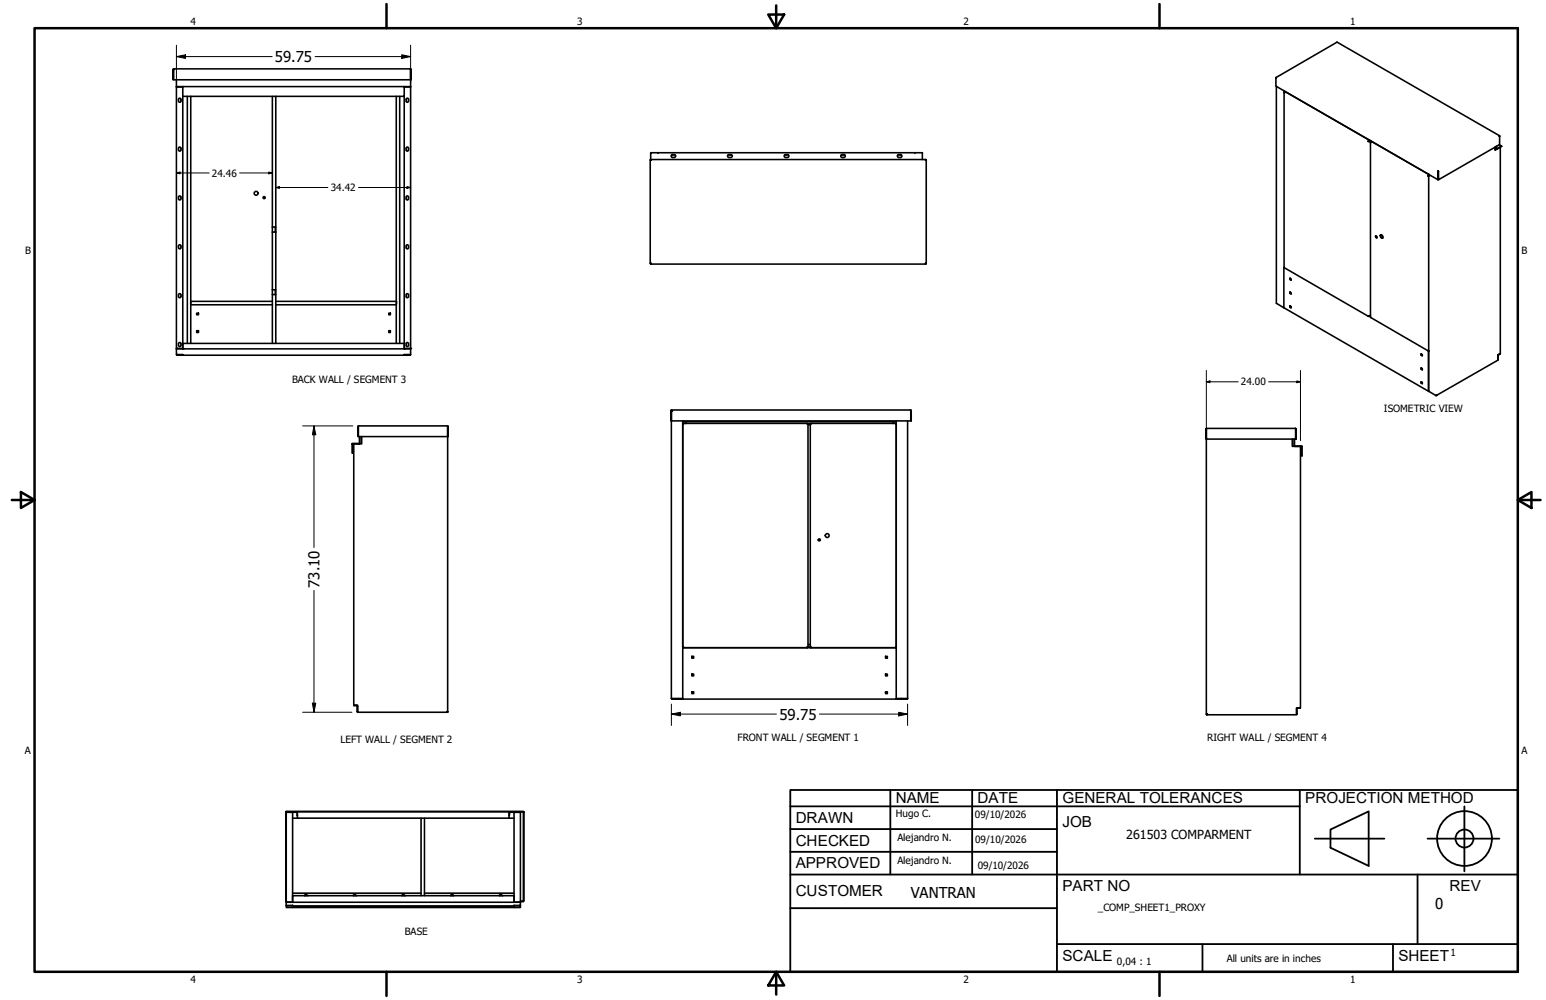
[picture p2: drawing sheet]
<svg xmlns="http://www.w3.org/2000/svg" width="432mm" height="279mm" viewBox="0 0 432 279" stroke-linecap="round" stroke-linejoin="round" font-family="sans-serif">
<!-- layer: Visible (ANSI) -->
<g fill="none" stroke="#000" stroke-width=".44">
<path d="M48.3 19.4l.2 2.9h66.2M48.5 19.2v3.1l-.2-2.9M48.5 19.2l-.2 .2M48.5 19.2h66.1M114.6 19.2l.1 .2M114.6 19.2l.2 .2M114.7 19.4h.1M114.7 19.4v2.9l.1-2.9M114.7 19.4v4.8M49.3 24.3h65.4M49.3 24.3v73h1.8M49.3 22.3v1.9"/>
<path d="M49.3 24.3h1.8M49.9 27.6l.3-.2 .3 .2-.1 .9-.5-.1zM51.1 24.3v2.6M51.1 24.2v.1M51.1 26.9v70.6M52.3 26.9v69M53.3 26.9v69M76.1 26.9v69M77 26.9v36.5h-.9M110.7 26.9v69M111.6 26.9v69M112.9 24.2v2.7h-61.8"/>
<path d="M112.9 26.9v70.6M112.9 24.3h1.8M113.4 27.8l.2-.3h.3l.2 .7-.3 .4-.4-.4M113.5 27.8v.4M114.7 24.3v73h-1.8M356.4 21.8v2.3l45.2 26.1M356.4 21.7l17.1-9.9 45.3 26.1M356.5 21.7l-.1 .1M356.5 24.1v60.7l2.1 1.1M358.6 25.3l40.4 23.4M358.6 25.8h.2l-.1 .2zM358.6 25.9l.1 48.8"/>
<path d="M359 25.7l-.2 .1M382.1 39.5h.3M382.1 39.5h.1M382.3 39.4l-.1 .1M382.3 39.3l-.2 .2M382.3 39.3v.1M382.5 39.2l-.2 .1M382.6 39.2l-.3 .2M382.7 39.2l-.4 .2 .1 .1M382.7 39.3l-.3 .2M382.8 39.8v48.9l16.1 9.3M382.8 39.8h.1"/>
<path d="M382.9 39.7l-.1 .2v-.1M383.2 39.6l-.4 .2M418.8 38h.1M418.8 38l-.1-.1 .1 .2M418.8 38v2.4l-17 9.8v-2.3M49.8 41.5v.3M49.8 41.9l.4 .3 .3-.3M49.8 41.4l.4-.3 .3 .3M49.9 54.9l.3-.2 .3 .2-.1 .9-.5-.1zM50.5 41.5v.3M113.4 55.1l.2-.3h.3l.2 .7-.3 .4-.4-.4M113.4 41.9l.4 .3 .3-.3"/>
<path d="M113.4 41.4l.4-.3 .3 .3M113.5 41.5v.3M113.5 55.1v.4M114.1 41.5v.3M181.6 44.7h.1M181.6 44.7v28.9M181.7 44.6v.1M181.7 44.6h76.9M183.8 42.7h-2.1v2M183.8 42.7v.2M183.8 42.7h73.8v1.9M187.5 43.4l.8-.2 .4 .4-.2 .3-.6 .1-.4-.2z"/>
<path d="M187.6 43.3h.9M203.3 43.4l.8-.2 .4 .4-.2 .3-.7 .1-.3-.2zM203.4 43.3h.9M219.2 43.3h1M219.4 43.2l-.4 .4 .4 .4M219.5 44h.4M219.5 43.2h.4M219.9 43.2l.4 .4-.4 .4M235 43.3h1M235.2 44h.5M235.2 43.2h.5M235.2 43.2l-.4 .4 .4 .4"/>
<path d="M235.7 43.2l.4 .4-.4 .4M250.7 43.4l.8-.2 .4 .4-.2 .3-.7 .1-.3-.2zM250.8 43.3h.9M255.5 42.7v.2M258.6 44.6v.1M258.6 44.7h.1M258.7 44.7v28.9M398.8 49.1h.2M398.8 49.1h.1M399 48.7h.1M398.9 49.1h.1M399 49l-.2 .1"/>
<path d="M399 48.7v60.6l2 1.2M401.6 47.9l.2 2.3M401.6 47.9v2.3l.1-2.3M401.7 47.8v.1M401.7 47.8l.1 .1M401.7 47.8l-.1 .1M401.7 47.9h.1M417.6 41.1v.9l1.4-.9M417.6 41.5l.4 .2M417.8 41.6v.1M417.9 41.7l-.3 .1M418.7 40.4l.7 .4-1.4 .8v-.8"/>
<path d="M419 41.1v57.8l-.6 .4v1.2l-.1-1.2 .7-.5-.7 .4v1.4l-17.1 9.9M419.4 40.8l-1.4 .9-.1-.8M49.8 68.8v.4M49.8 69.2l.4 .3 .3-.3M49.8 68.7l.4-.3 .3 .3M50.5 68.8v.4M76.1 64.8h.9M76.9 63.4v1.4M77 64.8v16.2h-.9M77 63.4v1.4M113.4 69.2l.4 .3 .3-.3M113.4 68.7l.4-.3 .3 .3"/>
<path d="M113.5 68.8v.4M114.1 68.8v.4M181.6 73.6h.1M181.7 73.6v.2M181.7 73.8h76.9M258.6 73.6h.1M258.6 73.6v.2M358.7 74.7l23.5 13.7M358.7 74.7l-.1 11.2M360.3 77.7l.3 .2v.4l-.3-.2zM360.4 77.8l.2 .4M360.4 78l-.1 .1"/>
<path d="M384.3 65.9l.1 .4 .2 .1M385.6 65.7a.5 .5 0 0 1 .6 .2 .5 .5 0 0 1-.2 .6l-.4-.2zM385.7 65.6a.6 .6 0 0 0 .5 .9M49.3 97.3h65.4M49.3 97.5v1.6h1.8v.2h61.8v-.2h1.8M49.3 99.1l.2 .1M49.5 99.3h1.6M49.5 99.1l1.6 .1M49.5 99.2h1.6M49.8 96l.4-.3 .3 .3M49.8 96.1v.4M49.8 96.5l.4 .3 .3-.3"/>
<path d="M49.9 82.2l.3-.2 .3 .2-.1 .9-.5-.1zM50.5 96.1v.4M53.3 85.2h22.8M53.3 84.2h22.8M54.9 87.5h.5v.4h-.5zM54.9 92.4h.5v.5h-.5zM76.1 82.3h.9M76.9 81v1.3M77 81v14.9M77 85.2h33.7M77 84.2h33.7v.8M108.6 87.5h.4v.4h-.4z"/>
<path d="M108.6 92.4h.4v.5h-.4zM112.9 95.9h-61.8v1.4M113.4 96.5l.4 .3 .3-.3M113.4 82.4l.2-.3h.3l.2 .7-.3 .4-.4-.4M113.4 96l.4-.3 .3 .3M113.5 82.4v.4M113.5 96.1v.4M114.1 96.1v.4M114.5 99.2h.1M114.6 99.1l-1.7 .1h1.6M114.7 97.5v1.6M114.7 99.1l-.2 .2"/>
<path d="M358.6 85.9l40.4 23.4v-11.2M360.3 81.6l.3 .2v.4l-.3-.2zM360.3 85.5l.3 .2v.3l-.3-.1zM360.3 85.9h.1M360.4 81.7l.2 .4M360.4 85.5v.4l.2 .1M360.4 85.6l.2 .1M360.4 81.9l-.1 .1M382.3 88.3v.1M382.4 88.3h-.3l.2 .1M382.4 88.3l-.1 .1M382.8 88.1l-.4 .2"/>
<path d="M396.9 98.9l.4 .2v.3l-.4-.1zM396.9 99.3h.1M397 98.9v.4l.3 .1M399 98l-.2-.1 .2 .1M100 119.2v2.8l.1-2.8M100.1 119.1l-.1 .1M100.1 119.2v2.8h24.9M100.1 119l-.1 .2M100.1 119v.2M100.1 119h24.9M125 119l.2 .2M125 119v.2"/>
<path d="M125 119.1l.2 .1M125 119.2v2.8l.2-2.8M125 119.2v79.7M187.4 114.7l.1 2.9h66.9v-2.9M187.5 117.6v77.5M187.6 114.6l-.1 3-.1-2.9M187.6 114.6l-.2 .1M187.6 114.6h66.7M190.7 118.4h.2zM190.7 117.6v77.7h59.6v-77.7M190.7 117.9h59.6M190.9 118.3h.1"/>
<path d="M190.9 118.3h34.6M191.5 117.9v.4M191.6 117.9v.4M225.5 118.3h.1M225.7 118.7h.6M226.4 118.4h.1M226.4 118.4h-.9h.2v62.4h-.2h.9M226.4 118.3h.1M226.4 118.4v62.4M226.4 118.3h23.8M249.5 117.9v.4M250.3 118.4h.1"/>
<path d="M250.2 118.3h.1M253.5 117.6v77.5M254.3 114.6l.2 .1M254.3 114.6l.1 .1M254.4 114.7h.1M254.4 114.7v2.9l.1-2.9M336.8 119.9l.1 2.8h25v-2.8M336.8 119.9v2.8l.1-2.8M336.9 119.8v.1M337 119.7l-.1 .2M337 119.7l-.2 .2M337 119.7h24.8"/>
<path d="M361.8 119.7l.2 .2M361.8 119.7l.1 .2M361.9 119.8l.1 .1M361.9 119.9v2.8l.1-2.8M396.9 102.8l.4 .2v.4l-.4-.2zM396.9 106.7l.4 .2v.4l-.4-.2zM397 102.8v.3l.3 .2M397 107l-.1 .1M397 103.1l-.1 .1M397.3 106.9l-.3-.2v.3l.3 .1M401 110.5l.3-.1zM98.4 124.1h.1"/>
<path d="M98.5 124v2.6l-.1-2.5M98.8 124l.1 73M100.4 122v1.8M100.5 123.9l-.1 .1M100.5 123.9l-.2 .1h-1.9l1.9-.1M100.5 122v1.8M101 122v2h-2.1M336.9 122.7v76.9M360.9 122.7v2h2.1M361.4 124.6l.2 .1h2.1l-2.2-.1M361.4 122.7v1.8M361.6 122.7v1.8"/>
<path d="M363.2 124.7l-.1 73.1M363.4 124.7l.1 2.7 .2-2.6M363.6 124.7v.1M98.8 197.1l.1 .1M98.9 197l.8 .2M98.9 197h.8M98.9 197h1v1.8M99.7 197.2l.1 1.6M99.7 197.1l.1 .2M99.8 198.8l.1 .1M99.8 198.8h.1M99.9 198.8v.2h25"/>
<path d="M99.9 197.2v1.6M124.9 198.9v.1M124.9 198.9h.1M125 198.8l-.1 .1M187.5 195.1l.2 .2M187.5 195.1l.2 .1M187.7 195.2v.1M187.7 195.2h1.7l-1.7 .1M187.7 195.2h3M189.4 195.3h1.3M190.7 180.8h.2zM190.7 181h59.6"/>
<path d="M190.9 180.8v.2zM193.2 183.4h.5v.5h-.5zM193.2 188.3h.5v.5h-.5zM193.2 193.4h.5v.4h-.5zM193.2 193.4h.5M225.5 180.8v.2zM225.7 180.1h.6M226.4 180.8v.2zM247.3 183.4h.5v.5h-.5zM247.3 188.3h.5v.5h-.5zM247.3 193.4h.5v.4h-.5zM247.3 193.4h.5"/>
<path d="M250.3 180.8h.1M250.2 180.8v.2zM250.3 195.3h3.1M251.7 195.2h-1.4h3.1M253.4 195.2v.1M253.4 195.2l-1.7 .1M253.5 195.1l-.1 .2M253.5 195.1l-.1 .1M336.9 199.6h.2M337 199.5l.1 .1M337.1 199.6v.1M362.2 199.5l-.1 .1"/>
<path d="M362.3 197.8h.8M362.3 197.8l-.2 .1 .1 1.6M362.3 197.9l-.1 1.6M363 197.8h-.9v1.9h-25M363.1 197.8l-.8 .1M363.1 197.8v.1M79.9 226.8h.1M79.9 227l-.1-.2 .1 25M79.9 227v25M80.1 226.9h1.6v25.1M80.1 226.8l-.2-.1h66.3l-1 .1M80.1 226.9l-.2 .1"/>
<path d="M80.1 226.8l-.2 .2M80.1 226.8h65.1M80.1 226.8v.1M80.1 226.9h2.8M81.7 228.6h1.4M82.9 226.9l.1 .1M82.9 226.9l.2 .1M83 227l.1 .9M83.1 226.8v1.8h59.1v-1.8M117.6 228.6v21.7M118.6 228.6v21.7M142.2 228.6h1.4"/>
<path d="M142.2 227.7l-.1 .2M142.3 227v.8M142.3 226.9l-.1 .1M142.4 226.9l3 .1M145.2 226.8l-1.6 .1v25.1M145.2 226.8l.2 .2M145.4 227v26h-1.8M146.2 226.8l-.1 .1M146.2 226.8l.1 25zM79.9 252v1M79.9 253v.6h1.8M79.9 252h1.8"/>
<path d="M79.9 253h1.8M80 252.9l.1 .1M80.1 253.1h1.6M81.7 252v-1.7h61.9v1.7M81.7 253.4h61.9v.2zM81.7 252v.1M81.7 252.9v.2M81.7 253.4h.1M81.7 249.6h35.9M85.1 250.2l.3-.3 .4 .3M98.7 250.2l.3-.3 .4 .3M112.3 250.2l.3-.3 .4 .3"/>
<path d="M118.6 249.6h25M125.9 250.2l.4-.3 .3 .3M139.5 250.2l.4-.3 .3 .3M143.6 252l1.8 .1h-65.5M143.6 253l-61.9 .1M143.6 253.1h1.6M143.6 252v.1M143.6 252.9v.1M145.3 252.9l-.2 .1M145.4 251.8h.8l-.8 .1M145.4 253v.6h-1.8M146.2 251.8h.1"/>
<circle cx="71.5" cy="54" r=".54"/>
<circle cx="73.8" cy="55.2" r=".29"/>
<circle cx="384.3" cy="66.2" r=".23"/>
<circle cx="228.8" cy="150.8" r=".29"/>
<circle cx="231" cy="149.6" r=".54"/>
</g>
<g fill="#000">
<circle cx="48.5" cy="19.4" r=".22"/>
<circle cx="358.7" cy="25.8" r=".22"/>
<circle cx="399" cy="49" r=".22"/>
<circle cx="399" cy="49.1" r=".22"/>
<circle cx="49.3" cy="97.3" r=".22"/>
<circle cx="51.1" cy="97.5" r=".22"/>
<circle cx="112.9" cy="97.5" r=".22"/>
<circle cx="112.9" cy="99.3" r=".22"/>
<circle cx="114.7" cy="97.3" r=".22"/>
<circle cx="125" cy="119.2" r=".22"/>
<circle cx="187.5" cy="114.9" r=".22"/>
<circle cx="187.5" cy="114.7" r=".22"/>
<circle cx="336.9" cy="120" r=".22"/>
<circle cx="401.1" cy="110.5" r=".22"/>
<circle cx="124.9" cy="198.9" r=".22"/>
<circle cx="189.4" cy="195.2" r=".22"/>
<circle cx="251.7" cy="195.2" r=".22"/>
<circle cx="337.1" cy="199.6" r=".22"/>
<circle cx="81.7" cy="226.9" r=".22"/>
<circle cx="143.6" cy="226.9" r=".22"/>
<circle cx="145.2" cy="226.9" r=".22"/>
<circle cx="85.1" cy="250.3" r=".22"/>
<circle cx="85.7" cy="250.3" r=".22"/>
<circle cx="98.7" cy="250.3" r=".22"/>
<circle cx="99.4" cy="250.3" r=".22"/>
<circle cx="112.3" cy="250.3" r=".22"/>
<circle cx="113" cy="250.3" r=".22"/>
<circle cx="125.9" cy="250.3" r=".22"/>
<circle cx="126.6" cy="250.3" r=".22"/>
<circle cx="139.5" cy="250.3" r=".22"/>
<circle cx="140.2" cy="250.3" r=".22"/>
</g>
<!-- layer: Borde (ANSI) -->
<g fill="none" stroke="#000" stroke-width=".7">
<path d="M9.7 7.9h414.2v263.6h-414.2zM107.9 1.1v6.8M214.6 4.1h4.4l-2.2 3.8zM216.8 1.5v6.4M323.8 1.1v6.8M3.3 139.7h6.4M5.8 137.5l3.9 2.2-3.9 2.2zM423.9 139.7l3.8-2.2v4.4zM423.9 139.7h6.4M107.9 271.5v6.8M216.8 271.5l2.2 3.8h-4.4zM216.8 271.5v6.4"/>
<path d="M323.8 271.5v6.8"/>
</g>
<!-- layer: Title (ANSI)-1 -->
<g fill="none" stroke="#000" stroke-width=".51">
<path d="M220.7 220.7h203.2v50.8h-203.2zM220.7 225.3h142.3M220.7 231.6h74.5M220.7 238h74.5M248.7 220.7v23.6M271.5 220.7v23.6M295.2 220.7v50.8M363 220.7v23.6M367.2 234.3h19.5M371.6 231.8l10.7-5.1v15.2l-10.7-5zM398.7 234.3h20.1M409 225.3v18.2"/>
<path d="M220.7 244.3h203.2M220.7 253.7h74.5M395.9 244.3v19.5M295.2 263.8h128.7M335.9 263.8v7.7M389.1 263.8v7.7"/>
<circle cx="409" cy="234.3" r="7.7"/>
<circle cx="409" cy="234.3" r="2.51"/>
</g>
<!-- layer: Cota (ANSI) -->
<g fill="none" stroke="#000" stroke-width=".28">
<path d="M49.3 15.8l2.5-.5v1zM49.3 15.8h26.7M49.3 12.6v10.1M88 15.8h26.7M112.2 15.3l2.5 .5-2.5 .5zM114.7 12.6v10.1M49.3 48.3l1-.2v.5zM49.3 48.3h9.1M66.9 48.3h9.2M75.1 48.1l1 .2-1 .3zM77 52.4l1-.3v.5zM77 52.4h14.6"/>
<path d="M100.1 52.4h14.6M113.7 52.1l1 .3-1 .2zM84.5 119h14.1M87.7 119l.5 2.5h-1zM87.7 119v34M336.9 106.7l1-.3v.5zM336.9 106.7h8.9M336.9 103.5v17.6M354.3 106.7h8.9M362.2 106.4l1 .3-1 .2zM363.2 103.5v19.6M87.7 165v34"/>
<path d="M84.5 199h13.8M87.2 196.5h1l-.5 2.5zM187.5 199.5l2.6-.5v1zM187.5 199.5h29.4M187.5 196.7v6M228.9 199.5h24.6M251 199l2.5 .5-2.5 .5zM253.5 196.7v6"/>
</g>
<path d="M49.3 15.8l2.5-.5v1zM112.2 15.3l2.5 .5-2.5 .5zM49.3 48.3l1-.2v.5zM75.1 48.1l1 .2-1 .3zM77 52.4l1-.3v.5zM113.7 52.1l1 .3-1 .2zM336.9 106.7l1-.3v.5zM362.2 106.4l1 .3-1 .2zM87.7 119l.5 2.5h-1zM87.2 196.5h1l-.5 2.5zM187.5 199.5l2.6-.5v1zM251 199l2.5 .5-2.5 .5z" fill="#000"/>
<g font-size="4.3">
<text x="250.2" y="224.2">NAME</text>
<text x="273" y="224.2">DATE</text>
<text x="296.7" y="224.3">GENERAL TOLERANCES</text>
<text x="364.6" y="224.3">PROJECTION METHOD</text>
<text x="222.2" y="229.9">DRAWN</text>
<text x="296.7" y="230.9">JOB</text>
<text x="222.2" y="236.3">CHECKED</text>
<text x="222.2" y="242.6">APPROVED</text>
<text x="222.2" y="250.3">CUSTOMER</text>
<text x="296.7" y="249">PART NO</text>
<text x="404.8" y="248.9">REV</text>
<text x="296.7" y="268.4">SCALE</text>
<text x="390.6" y="268.4">SHEET</text>
</g>
<g font-size="4.2">
<text x="76.8" y="17.3">59.75</text>
<text x="89.2" y="164.2" transform="rotate(-90 89.2 164.2)">73.10</text>
<text x="217.7" y="201">59.75</text>
<text x="254.4" y="250.8">VANTRAN</text>
<text x="400.9" y="254">0</text>
</g>
<text font-size="3.5" x="314.6" y="234.5">261503 COMPARMENT</text>
<g font-size="2.8">
<text x="53.2" y="6.9">4</text>
<text x="161.2" y="6.9">3</text>
<text x="269.1" y="6.9">2</text>
<text x="377.1" y="6.9">1</text>
<text x="59.2" y="49.3">24.46</text>
<text x="92.4" y="53.4">34.42</text>
<text x="7" y="70.9">B</text>
<text x="424.9" y="70.9">B</text>
<text x="81.6" y="106.9">BACK WALL / SEGMENT 3</text>
<text x="346.6" y="107.7">24.00</text>
<text x="386.5" y="115">ISOMETRIC VIEW</text>
<text x="95.1" y="207.5">LEFT WALL / SEGMENT 2</text>
<text x="206" y="207.1">FRONT WALL / SEGMENT 1</text>
<text x="337.2" y="207.1">RIGHT WALL / SEGMENT 4</text>
<text x="6.9" y="210.6">A</text>
<text x="424.9" y="210.6">A</text>
<text x="250.2" y="228.3">Hugo C.</text>
<text x="272.3" y="228.4">09/10/2026</text>
<text x="250.6" y="234.9">Alejandro N.</text>
<text x="272.4" y="235.6">09/10/2026</text>
<text x="250.6" y="241.5">Alejandro N.</text>
<text x="273.1" y="242.8">09/10/2026</text>
<text x="306.6" y="254.4">_COMP_SHEET1_PROXY</text>
<text x="113" y="261.1">BASE</text>
<text x="312" y="269.7">0,04 : 1</text>
<text x="342.6" y="268.7">All units are in inches</text>
<text x="405.1" y="267.1">1</text>
<text x="53.2" y="274.6">4</text>
<text x="161.2" y="274.6">3</text>
<text x="269.1" y="274.6">2</text>
<text x="377.1" y="274.6">1</text>
</g>
</svg>
